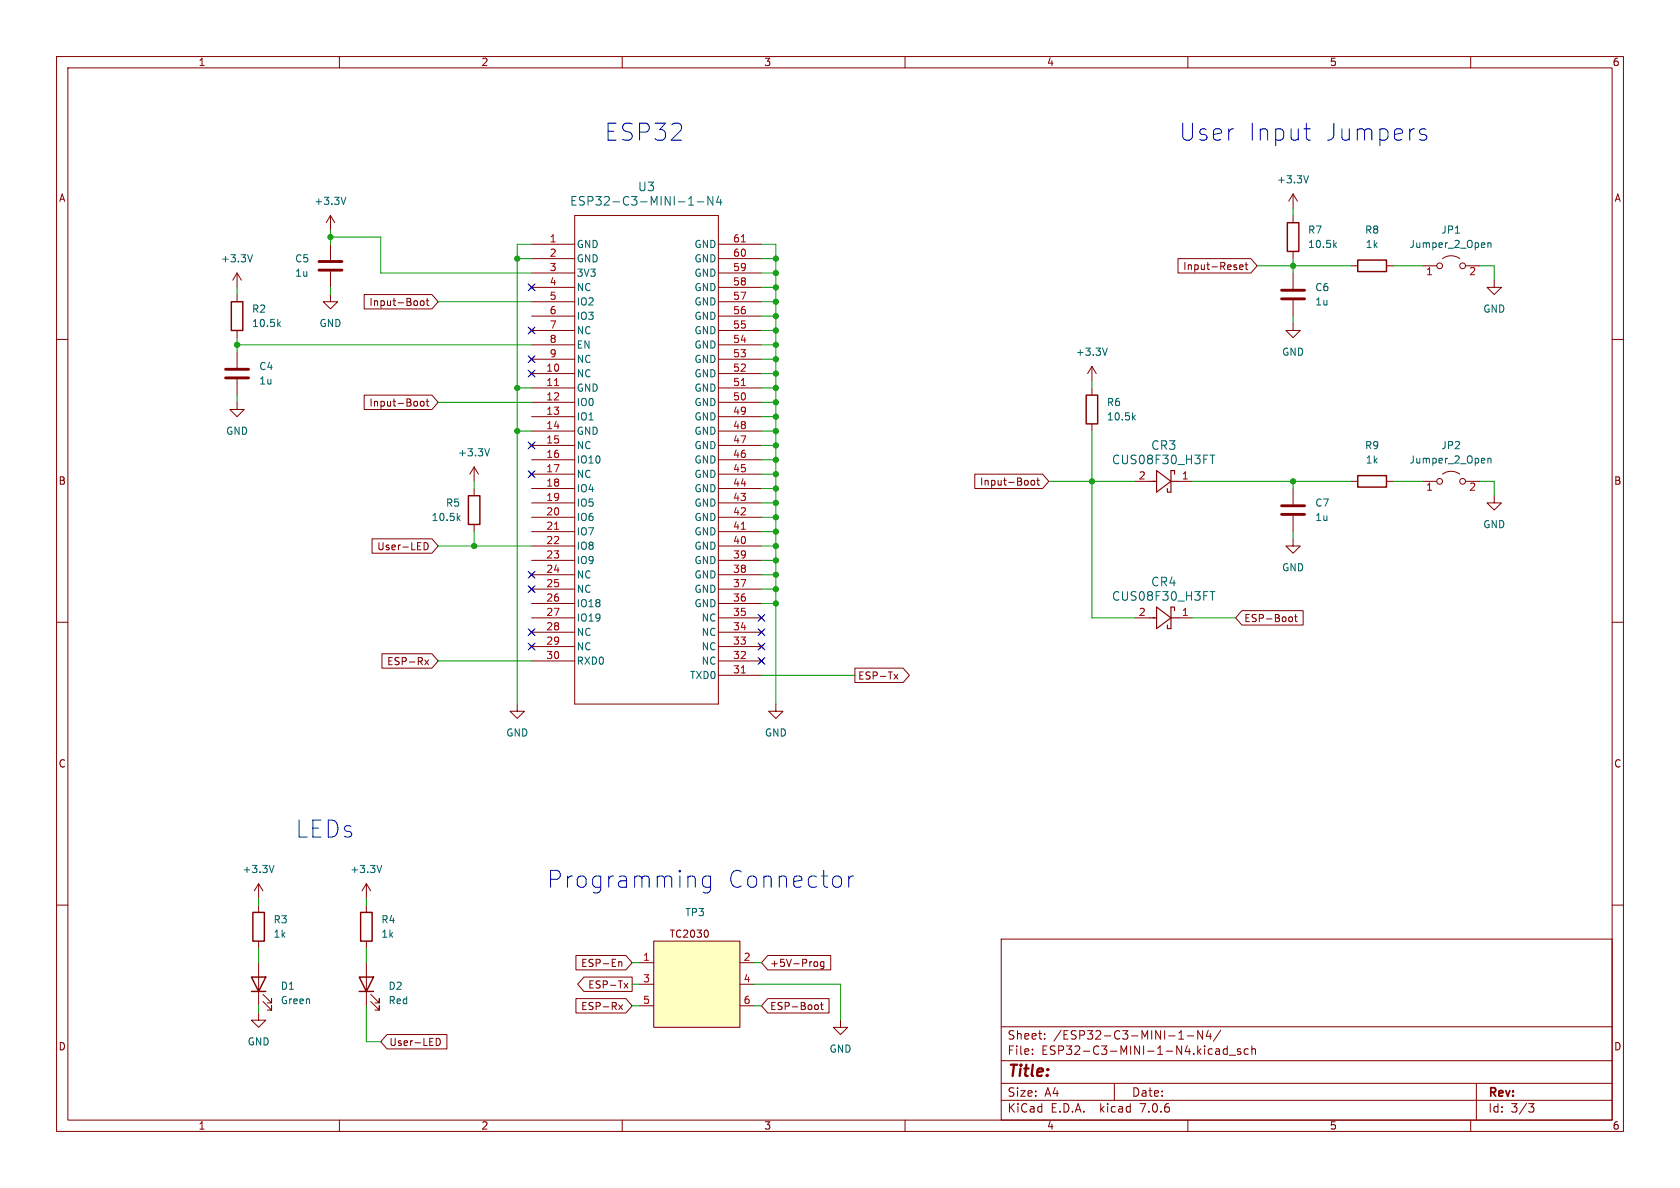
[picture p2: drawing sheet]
<svg xmlns="http://www.w3.org/2000/svg" width="297mm" height="210mm" viewBox="0 0 297 210" stroke-linecap="round" stroke-linejoin="round" font-family="sans-serif">
<g fill="none" stroke="#840000" stroke-width=".18">
<path d="M10 10h277v190h-277zM12 12h273v186h-273zM60 10v2M110 10v2M160 10v2M210 10v2M260 10v2M58.4 38.1v2.5M58.4 38.1l-.7 1.3M58.4 38.1l.8 1.3M101.6 38.1h25.4v86.4h-25.4zM228.6 34.3v2.5"/>
<path d="M228.6 38.1v1.3M228.6 34.3l-.8 1.3M228.6 34.3l.8 1.3M10 60h2M41.9 48.3l-.8 1.2M41.9 48.3v2.5M41.9 52.1v1.2M41.9 58.4v1.3M41.9 48.3l.8 1.2M58.4 52.1v1.2h1.3l-1.3 1.3-1.3-1.3h1.3M58.4 43.2v2.8M58.4 48v2.8"/>
<path d="M64.4 52.1h12l1.1 1.2-1.1 1.3h-12zM74.4 53.2h.3l.3 .2v.4l-.3 .2-.3-.1-.1-.1zM75.3 53.2h.5M75.5 52.7v1.1l.3 .2M93.6 50.4l.8 .8M93.6 58l.8 .8M94 43.2h7.6M94 45.7h7.6M94 48.3h7.6M94 50.8h7.6M94 53.3h7.6M94 58.4h7.6"/>
<path d="M94 55.9h7.6M94.4 50.4l-.8 .8M94.4 58l-.8 .8M127 43.2h7.6M127 45.7h7.6M127 48.3h7.6M127 50.8h7.6M127 53.3h7.6M127 58.4h7.6M127 55.9h7.6M208.3 45.7h12.8l1.1 1.3-1.1 1.3h-12.8zM219.1 47.2l.7-.1-.1-.2-.4-.1-.2 .2 .1 .6h.5"/>
<path d="M220.1 46.8h.5M220.3 46.4v1.1l.3 .2M228.6 57.2v1.2h1.3l-1.3 1.3-1.3-1.3h1.3M228.6 44.5v1.2M228.6 48.3v2.8M228.6 53.1v2.8M238.8 47h1.2M245.1 47h1.3M251.5 47h2.5M255 45.7a2.54 2.54 0 0 1 3.1 0M259.1 47h2.5M264.2 49.5v1.3h1.2l-1.2 1.3-1.3-1.3h1.3"/>
<path d="M285 60h2M41.9 71.1v1.3h1.3l-1.3 1.3-1.3-1.3h1.3M41.9 62.2v2.8M41.9 67.1v2.8M64.4 69.8h12l1.1 1.3-1.1 1.3h-12zM74.4 71.1l.2-.2 .3 .2 .1 .4-.1 .2-.3 .1-.2-.1zM75.3 70.9h.5M75.5 70.5v1.1l.3 .2M93.6 65.7l.8 .7M93.6 78.4l.8 .7M93.6 63.1l.8 .8M94 66h7.6"/>
<path d="M94 68.6h7.6M94 71.1h7.6M94 73.7h7.6M94 76.2h7.6M94 78.7h7.6M94 63.5h7.6M94 61h7.6M94.4 65.7l-.8 .7M94.4 78.4l-.8 .7M94.4 63.1l-.8 .8M127 66h7.6M127 68.6h7.6"/>
<path d="M127 71.1h7.6M127 73.7h7.6M127 76.2h7.6M127 78.7h7.6M127 63.5h7.6M127 61h7.6M193 64.8l-.7 1.2M193 64.8v2.5M193 68.6v1.3M193 74.9v1.3M193 64.8l.8 1.2M65.8 95.2h10.6l1.1 1.3-1.1 1.3h-10.6z"/>
<path d="M75 95.9a.64 .64 0 0 1 .7 .7 .64 .64 0 0 1-.7 .6zM83.8 82.6l-.7 1.2M83.8 82.6v2.5M83.8 86.4v1.2M83.8 92.7v1.3M83.8 82.6l.8 1.2M93.6 83.4l.8 .8M94 81.3h7.6M94 83.8h7.6M94 86.4h7.6M94 88.9h7.6M94 91.4h7.6"/>
<path d="M94 94h7.6M94 96.5h7.6M94 99.1h7.6M94.4 83.4l-.8 .8M127 81.3h7.6M127 83.8h7.6M127 86.4h7.6M127 88.9h7.6M127 91.4h7.6M127 94h7.6M127 96.5h7.6M127 99.1h7.6"/>
<path d="M172.3 83.8h12l1.1 1.3-1.1 1.3h-12zM182.4 85l.3-.1 .2 .3v.3l-.2 .3-.3-.1-.1-.2zM183.3 84.9h.5M183.5 84.5v1.1l.3 .2M200.7 85.1h2.5M208.3 85.1h2.5M228.6 95.3v1.2h1.3l-1.3 1.3-1.3-1.3h1.3M228.6 86.4v2.8M228.6 91.2v2.8M238.8 85.1h1.2M245.1 85.1h1.3M251.5 85.1h2.5"/>
<path d="M255 83.8a2.54 2.54 0 0 1 3.1 0M259.1 85.1h2.5M264.2 87.6v1.3h1.2l-1.2 1.3-1.3-1.3h1.3M10 110h2M67.5 115.6h8.9l1.1 1.2-1.1 1.3h-8.9zM75.1 116.7l.7 .8M75.8 116.7l-.7 .8M93.6 101.2l.8 .8M93.6 103.8l.8 .7M93.6 111.4l.8 .7M93.6 113.9l.8 .8M94 109.2h7.6"/>
<path d="M94 101.6h7.6M94 104.1h7.6M94 106.7h7.6M94 111.8h7.6M94 114.3h7.6M94 116.8h7.6M94.4 101.2l-.8 .8M94.4 103.8l-.8 .7M94.4 111.4l-.8 .7M94.4 113.9l-.8 .8M127 109.2h7.6M127 101.6h7.6"/>
<path d="M127 104.1h7.6M127 106.7h7.6M127 111.8h7.6M127 114.3h7.6M127 116.8h7.6M127 119.4h7.6M134.2 116.5l.8 .7M134.2 113.9l.8 .8M134.2 111.4l.8 .7M134.2 108.8l.8 .8M135 116.5l-.8 .7M135 113.9l-.8 .8"/>
<path d="M135 111.4l-.8 .7M135 108.8l-.8 .8M151.1 118.1h8.6l1.1 1.3-1.1 1.3h-8.6zM158.1 119.2l.6 .9M158.7 119.2l-.6 .9M200.7 109.2h2.5M208.3 109.2h2.5M219.6 107.9h10.8v2.6h-10.8l-1.2-1.3zM228.1 109l.3 .1 .1 .2-.1 .5-.3 .1M228.9 109h.4M229 108.6v1.1l.3 .2M285 110h2"/>
<path d="M91.4 124.5v1.2h1.3l-1.3 1.3-1.2-1.3h1.2M137.2 124.5v1.2h1.2l-1.2 1.3-1.3-1.3h1.3M10 160h2M45.7 156.2v2.6M45.7 156.2l-.7 1.3M45.7 156.2l.8 1.3M64.8 156.2l-.8 1.3M64.8 156.2v2.6M64.8 156.2l.7 1.3M285 160h2M45.7 179.1v1.2h1.3l-1.3 1.3-1.3-1.3h1.3M45.7 160v1.3"/>
<path d="M45.7 166.4v1.2M45.7 170.2v7.6M46.5 177l1.5 1.6v-.8v.8h-.8M46.5 175.8l1.5 1.5v-.8v.8h-.8M64.8 160v1.3M64.8 166.4v1.2M64.8 170.2v7.6M65.5 177l1.6 1.6v-.8v.8h-.8M65.5 175.8l1.6 1.5v-.8v.8h-.8M101.8 168.9h8.8l1.2 1.3-1.2 1.3h-8.8zM101.8 176.5h8.8l1.2 1.3-1.2 1.3h-8.8zM103.2 172.7h8.6v2.6h-8.6l-1.1-1.3z"/>
<path d="M109.4 170.1l.2-.1 .3 .1v.8M109.4 177.6l.6 .9M110 177.6l-.6 .9M110.3 173.8l.7 .9M111 173.8l-.7 .9M113 170.2h2.6M113 174h2.6M113 177.8h2.6M115.6 166.4h15.2v15.2h-15.2zM125.1 164.5l.1 .4-.1 .7M130.8 170.2h2.5M130.8 174h2.5"/>
<path d="M130.8 177.8h2.5M135.7 168.9h11.2v2.6h-11.2l-1.1-1.3zM135.7 176.5h10.9v2.6h-10.9l-1.1-1.3zM144 170.1l.3-.1 .3 .2-.1 .5-.2 .2-.3-.1M144.3 177.6l.3 .1 .1 .2-.1 .4-.3 .2M145 177.6h.5M145.2 177.2v1.1l.3 .2M145.6 170.1l-.3-.1-.3 .2 .2 .6h.4M145.6 170v1l-.2 .3-.3-.1M177 166h108v32h-108zM60 198v2M68.4 182.9h10.6v2.5h-10.6l-1.1-1.2z"/>
<path d="M77.1 183.6a.64 .64 0 0 1 .8 .6 .64 .64 0 0 1-.8 .6zM110 198v2M148.6 180.3v1.3h1.3l-1.3 1.3-1.3-1.3h1.3M160 198v2M177 194.5h108M177 191.5h108M177 187.5h108M177 181.5h108M182.5 186.3v.1M182.5 185.5v.1M184.7 183.6v.1M184.7 182.8v.1"/>
<path d="M197 191.5v3M208.4 183.7h.8M208.4 182.6l.4-.4v1.5M209.9 183.1h1.1M210 198v2M212.6 182.2v1.5l-.9-1.5v1.5M213.6 182.1l-.4 1.1h1M214 182.7v1M215 185.5h.5l.1 .9M215.6 185.8h-.5a.29 .29 0 0 0-.2 .3 .29 .29 0 0 0 .2 .3l.5-.1M215.8 182.1l-1.3 2M217 185.5l-.5-.1-.3 .3v.4l.2 .2h.6"/>
<path d="M217 184.9v1.5M217.3 186.5h1.2M219.3 185.5l-.3-.1-.3 .2 .1 .2 .5 .2v.3h-.6M220.7 185.5l-.5-.1-.2 .3v.4l.1 .2h.6M221.3 185.5l.2-.1 .4 .1 .1 .9M221.3 184.9v1.5M260 198v2M261 191.5v6.5M270.2 195.1h1l-.5 .6 .4 .1 .1 .5-.3 .3h-.4"/>
<circle cx="254.5" cy="47" r=".51"/>
<circle cx="258.6" cy="47" r=".51"/>
<circle cx="254.5" cy="85.1" r=".51"/>
<circle cx="258.6" cy="85.1" r=".51"/>
</g>
<g fill="none" stroke="#006464" stroke-width=".18">
<path d="M61.1 34.9l-.4 1.2M121.7 36.3h.9M121.7 35.2l.5-.5v1.6M123.3 35.7h1.1M126 34.7v1.6l-.9-1.6v1.6M127 34.7l-.3 1h.9M127.4 35.2v1.1M231.3 31.1l-.4 1.2M44.6 45l-.4 1.3M49.2 57.2l.4 .5M49.6 56.9l-.5 .5M235.9 43.3l.4 .5"/>
<path d="M236.3 42.9l-.5 .5M263 42.9v.9M263 43l.2-.1 .3 .1 .1 .8M86.5 79.3l-.4 1.3M195.8 61.5l-.5 1.3M200.3 73.8l.4 .4M200.7 73.4l-.5 .5M81 91.5l.3 .5M81.3 91.2l-.5 .5M213.9 80.5h.9M214.3 80.5v1.5M263 81v.9"/>
<path d="M263 81.1l.2-.1 .3 .1 .1 .8M213.9 104.6h.9M214.3 104.6v1.5M48.4 153l-.4 1.2M67.5 153l-.4 1.2"/>
</g>
<path d="M227.6 39.4h2v5.1h-2zM40.9 53.3h2v5.1h-2zM240 46h5.1v2h-5.1zM192 69.9h2.1v5h-2.1zM82.8 87.6h2v5.1h-2zM240 84.1h5.1v2h-5.1zM44.4 172.7h2.6l-1.3 2.6zM44.4 175.3h2.6M44.7 161.3h2v5.1h-2zM63.5 172.7h2.5l-1.2 2.6zM63.5 175.3h2.5M63.8 161.3h2v5.1h-2z" fill="none" stroke="#840000" stroke-width=".25"/>
<path d="M56.4 47.8h4.1M56.4 46.2h4.1M226.6 52.8h4M226.6 51.3h4M39.9 66.8h4M39.9 65.3h4M226.6 90.9h4M226.6 89.4h4" fill="none" stroke="#840000" stroke-width=".51"/>
<path d="M115.6 166.4h15.2v15.2h-15.2z" fill="#ffffc2" stroke="#ffffc2" stroke-width=".18"/>
<path d="M203.2 85.1h1.3M204.5 83.2l2.5 1.9-2.5 1.9zM207 85.1h1.3M207.6 83.8v-.6h-.6v3.8h-.6v-.6M203.2 109.2h1.3M204.5 107.3l2.5 1.9-2.5 1.9zM207 109.2h1.3M207.6 108v-.7h-.6v3.8h-.6v-.6" fill="none" stroke="#840000" stroke-width=".2"/>
<path d="M131.1 42.8h.7M98 68.2h.8M131.1 68.2h.7M98 93.6h.8M131.1 93.6h.7M131.1 119h.7" fill="none" stroke="#a90000" stroke-width=".18"/>
<path d="M230.5 22.8h1.2M231 24.3l.1 .3 .6 .2M251.1 22.9l.3-.1 .7 .1M251.1 23.6l1 .3 .1 .4-.1 .3-.3 .2h-.6l-.2-.2M122.8 155l.1 .3v1.6M125.6 154.9v2.4a.81 .81 0 0 1-1.3 .4M125.6 155l-.3-.1h-.5l-.3 .1-.3 .4v.9l.3 .4 .3 .2h.5l.3-.2M150 154.9v2M150.9 154.9a.77 .77 0 0 0-.9 .5" fill="none" stroke="#0000c2" stroke-width=".18"/>
<g fill="none" stroke="#009600" stroke-width=".18">
<path d="M228.6 36.8v1.3M41.9 50.8v1.3M41.9 59.7v2.5M58.4 41.9h8.9v6.4h26.7M58.4 40.6v2.6M58.4 50.8v1.3M77.5 53.3h16.5M91.4 45.7h2.6M94 43.2h-2.6v81.3M134.6 43.2h2.6v81.3M134.6 48.3h2.6M134.6 58.4h2.6"/>
<path d="M134.6 50.8h2.6M134.6 53.3h2.6M134.6 55.9h2.6M134.6 45.7h2.6M222.2 47h16.6M228.6 45.7v2.6M228.6 55.9v1.3M246.4 47h5.1M261.6 47h2.6v2.5M41.9 61h52.1M41.9 69.9v1.2M77.5 71.1h16.5"/>
<path d="M91.4 68.6h2.6M91.4 76.2h2.6M134.6 63.5h2.6M134.6 61h2.6M134.6 68.6h2.6M134.6 71.1h2.6M134.6 66h2.6M134.6 73.7h2.6M134.6 76.2h2.6M134.6 78.7h2.6M193 76.2v33h7.7M193 67.3v1.3"/>
<path d="M77.5 96.5h16.5M83.8 85.1v1.3M83.8 94v2.5M134.6 96.5h2.6M134.6 99.1h2.6M134.6 94h2.6M134.6 86.4h2.6M134.6 91.4h2.6M134.6 88.9h2.6M134.6 81.3h2.6M134.6 83.8h2.6M185.4 85.1h15.3"/>
<path d="M210.8 85.1h28M228.6 85.1v1.3M228.6 94v1.3M246.4 85.1h5.1M261.6 85.1h2.6v2.5M77.5 116.8h16.5M134.6 104.1h2.6M134.6 101.6h2.6M134.6 106.7h2.6M134.6 119.4h16.5M210.8 109.2h7.6M45.7 158.8v1.2"/>
<path d="M64.8 158.8v1.2M45.7 167.6v2.6M45.7 177.8v1.3M64.8 167.6v2.6M64.8 177.8v6.4h2.5M111.8 174h1.2M111.8 170.2h1.2M111.8 177.8h1.2M133.3 174h15.3v6.3M133.3 170.2h1.3M133.3 177.8h1.3"/>
</g>
<g fill="none" stroke="#000084" stroke-width=".18">
<path d="M93.4 57.8l1.2 1.2M93.4 50.2l1.2 1.2M94.6 57.8l-1.2 1.2M94.6 50.2l-1.2 1.2M93.4 62.9l1.2 1.2M93.4 65.4l1.2 1.2M93.4 78.1l1.2 1.2M94.6 62.9l-1.2 1.2M94.6 65.4l-1.2 1.2M94.6 78.1l-1.2 1.2M93.4 83.2l1.2 1.2M94.6 83.2l-1.2 1.2"/>
<path d="M93.4 113.7l1.2 1.2M93.4 111.2l1.2 1.2M93.4 101l1.2 1.2M93.4 103.5l1.2 1.2M94.6 113.7l-1.2 1.2M94.6 111.2l-1.2 1.2M94.6 101l-1.2 1.2M94.6 103.5l-1.2 1.2M134 108.6l1.2 1.2M134 116.2l1.2 1.2M134 111.2l1.2 1.2M134 113.7l1.2 1.2"/>
<path d="M135.2 108.6l-1.2 1.2M135.2 116.2l-1.2 1.2M135.2 111.2l-1.2 1.2M135.2 113.7l-1.2 1.2"/>
</g>
<g fill="#009600" stroke="#009600" stroke-width=".18">
<circle cx="137.2" cy="68.6" r=".46"/>
<circle cx="137.2" cy="78.7" r=".46"/>
<circle cx="137.2" cy="76.2" r=".46"/>
<circle cx="137.2" cy="71.1" r=".46"/>
<circle cx="137.2" cy="81.3" r=".46"/>
<circle cx="137.2" cy="96.5" r=".46"/>
<circle cx="137.2" cy="104.1" r=".46"/>
<circle cx="137.2" cy="91.4" r=".46"/>
<circle cx="137.2" cy="106.7" r=".46"/>
<circle cx="137.2" cy="99.1" r=".46"/>
<circle cx="137.2" cy="101.6" r=".46"/>
<circle cx="137.2" cy="83.8" r=".46"/>
<circle cx="137.2" cy="86.4" r=".46"/>
<circle cx="137.2" cy="94" r=".46"/>
<circle cx="137.2" cy="88.9" r=".46"/>
<circle cx="137.2" cy="73.7" r=".46"/>
<circle cx="193" cy="85.1" r=".46"/>
<circle cx="137.2" cy="45.7" r=".46"/>
<circle cx="137.2" cy="48.3" r=".46"/>
<circle cx="137.2" cy="61" r=".46"/>
<circle cx="137.2" cy="63.5" r=".46"/>
<circle cx="137.2" cy="66" r=".46"/>
<circle cx="137.2" cy="55.9" r=".46"/>
<circle cx="137.2" cy="50.8" r=".46"/>
<circle cx="137.2" cy="53.3" r=".46"/>
<circle cx="137.2" cy="58.4" r=".46"/>
<circle cx="91.4" cy="45.7" r=".46"/>
<circle cx="91.4" cy="68.6" r=".46"/>
<circle cx="91.4" cy="76.2" r=".46"/>
<circle cx="58.4" cy="41.9" r=".46"/>
<circle cx="41.9" cy="61" r=".46"/>
<circle cx="83.8" cy="96.5" r=".46"/>
<circle cx="228.6" cy="47" r=".46"/>
<circle cx="228.6" cy="85.1" r=".46"/>
</g>
<g font-size="4.2" fill="#0000c2">
<text x="106.7" y="25.2">ESP32</text>
<text x="208.3" y="25.2">User</text>
<text x="220.4" y="25.2">Input</text>
<text x="233.9" y="25.2">Jumpers</text>
<text x="52.1" y="148.3">LEDs</text>
<text x="96.5" y="157.2">Programming</text>
<text x="128.4" y="157.2">Connector</text>
</g>
<text font-size="2.8" fill="#840000" x="178" y="190.9">Title:</text>
<g font-size="2.1" fill="#006464">
<text x="112.7" y="34">U3</text>
<text x="100.7" y="36.6">ESP32-C3-MINI-1-N4</text>
<text x="196.5" y="82.3">CUS08F30_H3FT</text>
<text x="203.4" y="79.7">CR3</text>
<text x="196.5" y="106.4">CUS08F30_H3FT</text>
<text x="203.4" y="103.9">CR4</text>
</g>
<g font-size="2.1" fill="#840000">
<text x="178" y="184">Sheet:</text>
<text x="186.2" y="184">/ESP32-C3-MINI-1-N4/</text>
<text x="178" y="186.7">File:</text>
<text x="184.1" y="186.7">ESP32-C3-MINI-1-N4.kicad_sch</text>
<text x="178" y="196.9">KiCad</text>
<text x="178" y="194.1">Size:</text>
<text x="184.7" y="194.1">A4</text>
<text x="185.7" y="196.9">E.D.A.</text>
<text x="194.6" y="196.9">kicad</text>
<text x="200" y="194.1">Date:</text>
<text x="201.8" y="196.9">7.0.6</text>
<text x="263" y="194.3">Rev:</text>
<text x="263" y="196.9">Id:</text>
<text x="267.1" y="196.9">3/3</text>
</g>
<g font-size="1.8" fill="#840000">
<text x="35" y="11.9">1</text>
<text x="85" y="11.9">2</text>
<text x="135" y="11.9">3</text>
<text x="185" y="11.9">4</text>
<text x="235" y="11.9">5</text>
<text x="285" y="11.9">6</text>
<text x="10.3" y="35.9">A</text>
<text x="285.3" y="35.9">A</text>
<text x="209.1" y="47.9">Input-Reset</text>
<text x="65.2" y="54.3">Input-Boot</text>
<text x="65.2" y="72.1">Input-Boot</text>
<text x="10.3" y="85.9">B</text>
<text x="173.1" y="86">Input-Boot</text>
<text x="285.3" y="85.9">B</text>
<text x="66.6" y="97.5">User-LED</text>
<text x="219.9" y="110.2">ESP-Boot</text>
<text x="68.3" y="117.8">ESP-Rx</text>
<text x="151.6" y="120.3">ESP-Tx</text>
<text x="10.3" y="135.9">C</text>
<text x="285.3" y="135.9">C</text>
<text x="118.3" y="166">TC2030</text>
<text x="102.6" y="171.1">ESP-En</text>
<text x="136" y="171.1">+5V-Prog</text>
<text x="102.6" y="178.8">ESP-Rx</text>
<text x="103.9" y="174.9">ESP-Tx</text>
<text x="136" y="178.8">ESP-Boot</text>
<text x="10.3" y="185.9">D</text>
<text x="68.7" y="185.1">User-LED</text>
<text x="285.3" y="185.9">D</text>
<text x="35" y="199.9">1</text>
<text x="85" y="199.9">2</text>
<text x="135" y="199.9">3</text>
<text x="185" y="199.9">4</text>
<text x="235" y="199.9">5</text>
<text x="285" y="199.9">6</text>
</g>
<g font-size="1.8" fill="#006464">
<text x="225.7" y="32.6">+3.3V</text>
<text x="55.5" y="36.4">+3.3V</text>
<text x="231.1" y="41.5">R7</text>
<text x="241.2" y="41.5">R8</text>
<text x="254.7" y="41.5">JP1</text>
<text x="39" y="46.6">+3.3V</text>
<text x="52.1" y="46.6">C5</text>
<text x="101.9" y="44">GND</text>
<text x="101.9" y="46.6">GND</text>
<text x="122.7" y="46.6">GND</text>
<text x="122.7" y="44">GND</text>
<text x="231.1" y="44">10.5k</text>
<text x="241.3" y="44">1k</text>
<text x="249.1" y="44">Jumper_2_Open</text>
<text x="52.1" y="49.1">1u</text>
<text x="101.9" y="49.1">3V3</text>
<text x="101.9" y="51.7">NC</text>
<text x="122.7" y="51.7">GND</text>
<text x="122.7" y="49.1">GND</text>
<text x="232.4" y="51.7">C6</text>
<text x="44.5" y="55.5">R2</text>
<text x="44.5" y="58">10.5k</text>
<text x="56.4" y="58">GND</text>
<text x="101.9" y="54.2">IO2</text>
<text x="101.9" y="56.7">IO3</text>
<text x="101.9" y="59.3">NC</text>
<text x="122.7" y="59.3">GND</text>
<text x="122.7" y="56.7">GND</text>
<text x="122.7" y="54.2">GND</text>
<text x="232.4" y="54.2">1u</text>
<text x="262.1" y="55.5">GND</text>
<text x="45.7" y="65.6">C4</text>
<text x="101.9" y="61.8">EN</text>
<text x="101.9" y="64.4">NC</text>
<text x="122.7" y="64.4">GND</text>
<text x="122.7" y="61.8">GND</text>
<text x="190.1" y="63.1">+3.3V</text>
<text x="226.6" y="63.1">GND</text>
<text x="45.7" y="68.2">1u</text>
<text x="101.9" y="66.9">NC</text>
<text x="101.9" y="69.4">GND</text>
<text x="101.9" y="72">IO0</text>
<text x="122.7" y="72">GND</text>
<text x="122.7" y="69.4">GND</text>
<text x="122.7" y="66.9">GND</text>
<text x="195.6" y="72">R6</text>
<text x="39.9" y="77.1">GND</text>
<text x="101.9" y="74.5">IO1</text>
<text x="101.9" y="77.1">GND</text>
<text x="122.7" y="77.1">GND</text>
<text x="122.7" y="74.5">GND</text>
<text x="195.6" y="74.5">10.5k</text>
<text x="80.9" y="80.9">+3.3V</text>
<text x="101.9" y="79.6">NC</text>
<text x="101.9" y="82.1">IO10</text>
<text x="122.7" y="82.1">GND</text>
<text x="122.7" y="79.6">GND</text>
<text x="241.2" y="79.6">R9</text>
<text x="241.3" y="82.1">1k</text>
<text x="249.1" y="82.1">Jumper_2_Open</text>
<text x="254.7" y="79.6">JP2</text>
<text x="78.7" y="89.8">R5</text>
<text x="101.9" y="84.7">NC</text>
<text x="101.9" y="87.2">IO4</text>
<text x="101.9" y="89.8">IO5</text>
<text x="122.7" y="89.8">GND</text>
<text x="122.7" y="87.2">GND</text>
<text x="122.7" y="84.7">GND</text>
<text x="232.4" y="89.8">C7</text>
<text x="76.2" y="92.3">10.5k</text>
<text x="101.9" y="92.3">IO6</text>
<text x="101.9" y="94.8">IO7</text>
<text x="122.7" y="94.8">GND</text>
<text x="122.7" y="92.3">GND</text>
<text x="232.4" y="92.3">1u</text>
<text x="262.1" y="93.6">GND</text>
<text x="101.9" y="97.4">IO8</text>
<text x="101.9" y="99.9">IO9</text>
<text x="122.7" y="99.9">GND</text>
<text x="122.7" y="97.4">GND</text>
<text x="226.6" y="101.2">GND</text>
<text x="101.9" y="102.5">NC</text>
<text x="101.9" y="105">NC</text>
<text x="101.9" y="107.5">IO18</text>
<text x="122.7" y="107.5">GND</text>
<text x="122.7" y="105">GND</text>
<text x="122.7" y="102.5">GND</text>
<text x="101.9" y="110.1">IO19</text>
<text x="101.9" y="112.6">NC</text>
<text x="123.9" y="112.6">NC</text>
<text x="123.9" y="110.1">NC</text>
<text x="101.9" y="115.2">NC</text>
<text x="101.9" y="117.7">RXD0</text>
<text x="123.9" y="117.7">NC</text>
<text x="123.9" y="115.2">NC</text>
<text x="121.9" y="120.2">TXD0</text>
<text x="89.4" y="130.4">GND</text>
<text x="135.1" y="130.4">GND</text>
<text x="42.8" y="154.5">+3.3V</text>
<text x="61.8" y="154.5">+3.3V</text>
<text x="48.3" y="163.4">R3</text>
<text x="48.3" y="166">1k</text>
<text x="67.3" y="163.4">R4</text>
<text x="67.3" y="166">1k</text>
<text x="121" y="162.2">TP3</text>
<text x="49.5" y="175.2">D1</text>
<text x="49.5" y="177.7">Green</text>
<text x="68.6" y="175.2">D2</text>
<text x="68.6" y="177.7">Red</text>
<text x="43.7" y="185">GND</text>
<text x="146.6" y="186.3">GND</text>
</g>
<g font-size="1.8" fill="#a90000">
<text x="97.1" y="42.9">1</text>
<text x="97.1" y="45.5">2</text>
<text x="129.5" y="45.5">60</text>
<text x="129.5" y="42.9">61</text>
<text x="97.1" y="48">3</text>
<text x="97.1" y="50.5">4</text>
<text x="97.1" y="53.1">5</text>
<text x="129.5" y="53.1">57</text>
<text x="129.5" y="50.5">58</text>
<text x="129.5" y="48">59</text>
<text x="252" y="49">1</text>
<text x="259.6" y="49">2</text>
<text x="97.1" y="55.6">6</text>
<text x="97.1" y="58.2">7</text>
<text x="129.5" y="58.2">55</text>
<text x="129.5" y="55.6">56</text>
<text x="96.5" y="65.8">10</text>
<text x="97.1" y="60.7">8</text>
<text x="97.1" y="63.2">9</text>
<text x="129.5" y="65.8">52</text>
<text x="129.5" y="63.2">53</text>
<text x="129.5" y="60.7">54</text>
<text x="96.5" y="68.3">11</text>
<text x="96.5" y="70.9">12</text>
<text x="129.5" y="70.9">50</text>
<text x="129.5" y="68.3">51</text>
<text x="96.5" y="73.4">13</text>
<text x="96.5" y="75.9">14</text>
<text x="129.5" y="75.9">48</text>
<text x="129.5" y="73.4">49</text>
<text x="96.5" y="78.5">15</text>
<text x="96.5" y="81">16</text>
<text x="96.5" y="83.6">17</text>
<text x="129.5" y="83.6">45</text>
<text x="129.5" y="81">46</text>
<text x="129.5" y="78.5">47</text>
<text x="96.5" y="86.1">18</text>
<text x="96.5" y="88.6">19</text>
<text x="129.5" y="88.6">43</text>
<text x="129.5" y="86.1">44</text>
<text x="201.2" y="84.8">2</text>
<text x="208.8" y="84.8">1</text>
<text x="252" y="87.1">1</text>
<text x="259.6" y="87.1">2</text>
<text x="96.5" y="91.2">20</text>
<text x="96.5" y="93.7">21</text>
<text x="129.5" y="93.7">41</text>
<text x="129.5" y="91.2">42</text>
<text x="96.5" y="96.3">22</text>
<text x="96.5" y="98.8">23</text>
<text x="96.5" y="101.3">24</text>
<text x="129.5" y="101.3">38</text>
<text x="129.5" y="98.8">39</text>
<text x="129.5" y="96.3">40</text>
<text x="96.5" y="103.9">25</text>
<text x="96.5" y="106.4">26</text>
<text x="129.5" y="106.4">36</text>
<text x="129.5" y="103.9">37</text>
<text x="96.5" y="109">27</text>
<text x="96.5" y="111.5">28</text>
<text x="129.5" y="111.5">34</text>
<text x="129.5" y="109">35</text>
<text x="201.2" y="109">2</text>
<text x="208.8" y="109">1</text>
<text x="96.5" y="114">29</text>
<text x="96.5" y="116.6">30</text>
<text x="129.5" y="119.1">31</text>
<text x="129.5" y="116.6">32</text>
<text x="129.5" y="114">33</text>
<text x="113.6" y="169.9">1</text>
<text x="113.6" y="173.7">3</text>
<text x="131.4" y="169.9">2</text>
<text x="131.4" y="173.7">4</text>
<text x="113.6" y="177.5">5</text>
<text x="131.4" y="177.5">6</text>
</g>
</svg>
